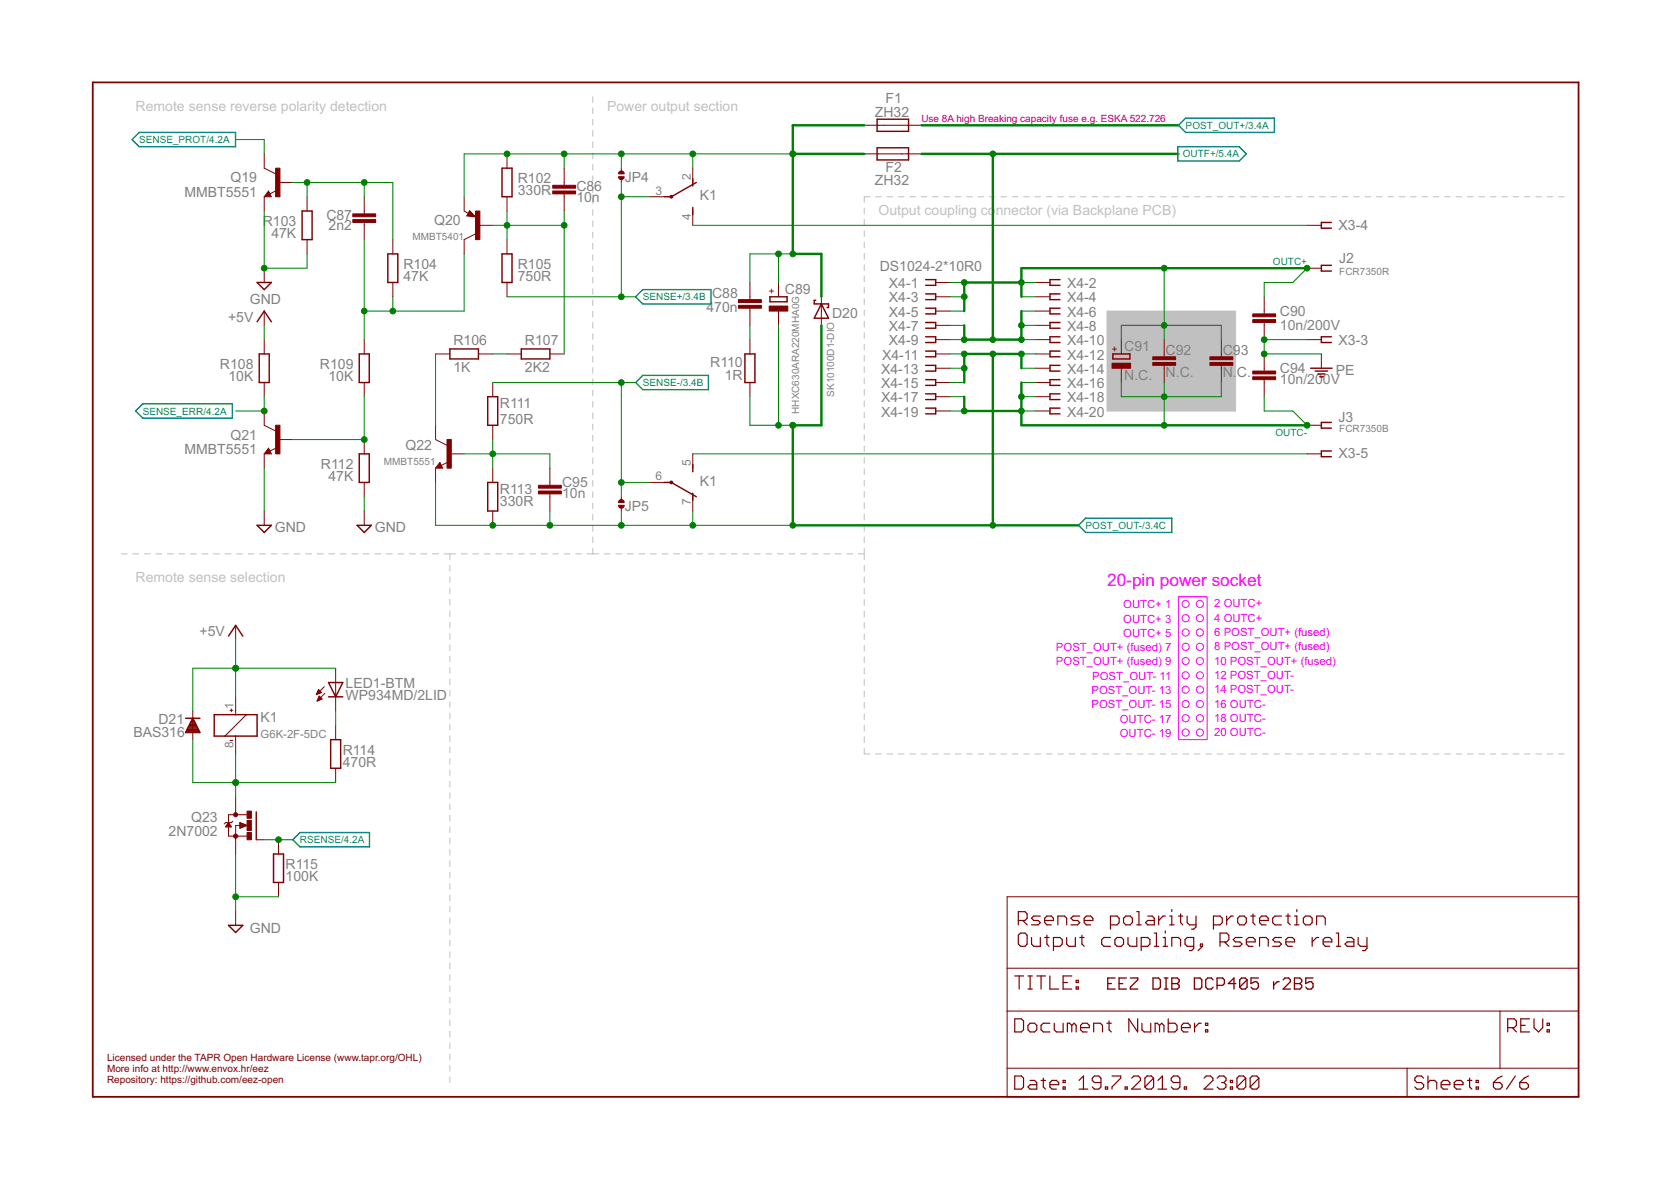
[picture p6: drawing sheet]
<svg xmlns="http://www.w3.org/2000/svg" width="297mm" height="210mm" viewBox="0 0 297 210" stroke-linecap="round" stroke-linejoin="round" font-family="sans-serif">
<g fill="none" stroke="#c0c0c0" stroke-width=".18">
<path d="M105.4 17.2v1M105.4 19.2v1M105.4 21.2v1M105.4 23.2v1M105.4 25.2v1M105.4 27.2v1M105.4 29.2v1M105.4 31.2v1M105.4 33.2v1M105.4 35.2v1.1M105.4 37.3v1M105.4 39.3v1"/>
<path d="M153.6 37v1M153.6 39v1M154.6 35h-1v1M155.6 35h1.1M157.7 35h1M159.7 35h1M161.7 35h1.1M163.7 35h1.1M165.8 35h1M167.8 35h1M169.8 35h1M171.8 35h1"/>
<path d="M173.9 35h1M175.9 35h1M177.9 35h1M179.9 35h1.1M181.9 35h1.1M184 35h1M186 35h1M188 35h1M190 35h1.1M192.1 35h1M194.1 35h1M196.1 35h1"/>
<path d="M198.1 35h1.1M200.2 35h1M202.2 35h1M204.2 35h1M206.2 35h1M208.3 35h1M210.3 35h1M212.3 35h1M214.3 35h1M216.3 35h1.1M218.4 35h1M220.4 35h1"/>
<path d="M222.4 35h1M224.4 35h1.1M226.5 35h1M228.5 35h1M230.5 35h1M232.5 35h1.1M234.5 35h1.1M236.6 35h1M238.6 35h1M240.6 35h1M242.7 35h1M244.7 35h1"/>
<path d="M246.7 35h1M248.7 35h1M250.7 35h1.1M252.8 35h1M254.8 35h1M256.8 35h1M258.8 35h1.1M260.9 35h1M262.9 35h1M264.9 35h1M266.9 35h1M268.9 35h1.1"/>
<path d="M271 35h1M273 35h1M275 35h1M277.1 35h1M105.4 41.3v1M105.4 43.3v1M105.4 45.3v1M105.4 47.3v1M105.4 49.3v1M105.4 51.3v1M105.4 53.3v1M105.4 55.3v1"/>
<path d="M105.4 57.3v1M105.4 59.3v1M153.6 41v1M153.6 43v1M153.6 45v1.1M153.6 47.1v1M153.6 49.1v1M153.6 51.1v1M153.6 53.1v1M153.6 55.1v1M153.6 57.1v1M153.6 59.1v1.1"/>
<path d="M105.4 61.3v1M105.4 63.3v1M105.4 65.3v1.1M105.4 67.4v.9M105.4 69.4v1M105.4 71.4v1M105.4 73.4v1M105.4 75.4v1M105.4 77.4v1M105.4 79.4v1M153.6 61.2v1M153.6 63.2v1"/>
<path d="M153.6 65.2v1M153.6 67.2v1M153.6 69.2v1M153.6 71.2v1.1M153.6 73.3v1M153.6 75.3v1M153.6 77.3v1M153.6 79.3v1M21.6 98.4h1M23.6 98.4h1.1M25.7 98.4h1M27.7 98.4h1.1"/>
<path d="M29.8 98.4h1M31.8 98.4h1.1M33.9 98.4h1M35.9 98.4h1.1M38 98.4h1M40 98.4h1.1M42.1 98.4h1M44.1 98.4h1M46.1 98.4h1.1M48.2 98.4h1.1M50.2 98.4h1.1M52.3 98.4h1"/>
<path d="M54.4 98.4h1M56.4 98.4h1M58.4 98.4h1.1M60.5 98.4h1M62.5 98.4h1.1M64.6 98.4h1M66.6 98.4h1.1M68.7 98.4h1M70.7 98.4h1.1M72.8 98.4h1M74.8 98.4h1.1M76.9 98.4h1"/>
<path d="M78.9 98.4h2.1M80 98.4v1.1M82 98.4h1M84 98.4h1.1M86.1 98.4h1M88.1 98.4h1M90.1 98.4h1.1M92.2 98.4h1M94.2 98.4h1M96.2 98.4h1.1M98.3 98.4h1M100.3 98.4h1"/>
<path d="M102.3 98.4h1M104.4 98.4h2M105.4 81.4v1M105.4 83.4v1M105.4 85.4v1M105.4 87.4v1M105.4 89.4v1M105.4 91.4v1M105.4 93.4v1M105.4 95.4v1M105.4 97.5v.9M107.4 98.4h1.1"/>
<path d="M109.5 98.4h1M111.5 98.4h1.1M113.6 98.4h1M115.6 98.4h1.1M117.7 98.4h1M119.7 98.4h1.1M121.8 98.4h1.1M123.8 98.4h1.1M125.9 98.4h1.1M128 98.4h1M130 98.4h1M132.1 98.4h1"/>
<path d="M134.1 98.4h1M136.2 98.4h1M138.2 98.4h1.1M140.3 98.4h1M142.3 98.4h1.1M144.4 98.4h1M146.4 98.4h1.1M148.5 98.4h1M150.5 98.4h1.1M152.6 98.4h1M153.6 81.3v1M153.6 83.3v1"/>
<path d="M153.6 85.3v1.1M153.6 87.4v1M153.6 89.4v1M153.6 91.4v1M153.6 93.4v1M153.6 95.4v1M153.6 97.4v2.1M80 100.5v1M80 102.5v1M80 104.5v1M80 106.5v1M80 108.5v1.1"/>
<path d="M80 110.6v1M80 112.6v1M80 114.6v1M80 116.6v1M80 118.7v1M153.6 100.5v1M153.6 102.5v1M153.6 104.5v1.1M153.6 106.6v1M153.6 108.6v1M153.6 110.6v1.1M153.6 112.7v1"/>
<path d="M153.6 114.7v1M153.6 116.7v1.1M153.6 118.7v1.1M80 120.7v1M80 122.7v1M80 124.7v1M80 126.7v1.1M80 128.8v1M80 130.8v1M80 132.8v1M80 134.8v1M80 136.8v1.1"/>
<path d="M80 138.9v1M153.6 120.8v1M153.6 122.8v1M153.6 124.8v1.1M153.6 126.9v1M153.6 128.9v1M153.6 130.9v1.1M153.6 133v1h1M155.6 134h1.1M157.7 134h1M159.7 134h1M161.7 134h1.1"/>
<path d="M163.7 134h1.1M165.8 134h1M167.8 134h1M169.8 134h1M171.8 134h1M173.9 134h1M175.9 134h1M177.9 134h1M179.9 134h1.1M181.9 134h1.1M184 134h1M186 134h1"/>
<path d="M188 134h1M190 134h1.1M192.1 134h1M194.1 134h1M196.1 134h1M198.1 134h1.1M200.2 134h1M202.2 134h1M204.2 134h1M206.2 134h1M208.3 134h1M210.3 134h1"/>
<path d="M212.3 134h1M214.3 134h1M216.3 134h1.1M218.4 134h1M220.4 134h1M222.4 134h1M224.4 134h1.1M226.5 134h1M228.5 134h1M230.5 134h1M232.5 134h1.1M234.5 134h1.1"/>
<path d="M236.6 134h1M238.6 134h1M240.6 134h1M242.7 134h1M244.7 134h1M246.7 134h1M248.7 134h1M250.7 134h1.1M252.8 134h1M254.8 134h1M256.8 134h1M258.8 134h1.1"/>
<path d="M260.9 134h1M262.9 134h1M264.9 134h1M266.9 134h1M268.9 134h1.1M271 134h1M273 134h1M275 134h1M277.1 134h1M80 140.9v1M80 142.9v1M80 144.9v1"/>
<path d="M80 146.9v1.1M80 148.9v1.1M80 151v1M80 153v1M80 155v1M80 157v1.1M80 159.1v1M80 161.1v1M80 163.1v1M80 165.1v1M80 167.1v1.1M80 169.2v1"/>
<path d="M80 171.2v1M80 173.2v1M80 175.2v1M80 177.2v1.1M80 179.3v1M80 181.3v1M80 183.3v1M80 185.3v1.1M80 187.3v1.1M80 189.4v1M80 191.4v1"/>
</g>
<path d="M196.8 55.3h22.8v17.8h-22.8z" fill="#c0c0c0" stroke="#c0c0c0" stroke-width=".18"/>
<g fill="none" stroke="#800000" stroke-width=".21">
<path d="M180.4 173.5h1.5M181 163.6h1.2l.4-.4v-.8l-.4-.4h-1.2v2.4M181 166.2l.4-.4h.8l.4 .4v1.6l-.4 .4h-.8l-.4-.4zM181.2 173.5v2.3M181.8 163.6l.8 .8M182.7 173.5h.8M182.7 175.8h.8M183.1 173.5v2.3M183.4 166.6v1.2l.3 .4h1.2v-1.6M184.3 173.5h1.5M184.9 162.8h-1.2l-.3 .4 .3 .4h.8l.4 .4-.4 .4h-1.1M185.1 173.5v2.3"/>
<path d="M185.7 163.6h1.6v-.4l-.4-.4h-.8l-.4 .4v.8l.4 .4h.8M185.7 166.6h.8M186.1 166.2v1.6l.4 .4M186.6 173.5v2.3h1.6M187.3 168.2h1.1l.4-.4v-.8l-.4-.4h-1.1v2.4M188 164.4v-1.6h1.2l.4 .4v1.2M189 174.6h.7M189.6 166.6v1.2l.4 .4h1.2v-1.6M190.5 173.5h-1.5v2.3h1.5M191.3 175.4h.4v.4h-.4zM191.3 174.2h.4v.4h-.4zM191.9 162.8h-1.1l-.4 .4 .4 .4h.8l.3 .4-.3 .4h-1.2"/>
<path d="M191.9 166.6h.8M192.3 166.2v1.6l.4 .4M192.7 163.6h1.6v-.4l-.4-.4h-.8l-.4 .4v.8l.4 .4h.8M197.4 164.4h1.2l.3-.4v-.8l-.3-.4h-1.2v2.3M197.4 166.6h-1.2l-.4 .4v.8l.4 .4h1.2M198.6 166.6h.7l.4 .4v.8l-.4 .4h-.7l-.4-.4v-.8zM199.7 163.2l.4-.4h.8l.4 .4v.8l-.4 .4h-.8l-.4-.4zM200.5 166.6v1.2l.4 .4h1.2v-1.6M202.1 162h.4v2.4M202.1 164.4h.8M202.9 168.2h1.1l.4-.4v-.8l-.4-.4h-1.1v2.4M204 162.8h.8l.4 .4v1.2h-1.2l-.4-.4 .4-.4h1.2"/>
<path d="M205.2 165.8h.4v2.4M205.2 168.2h.8M206 162.8v1.6M206.8 168.2h.7M206.8 166.6h.3v1.6M207.1 162.8h-.3l-.8 .8M207.1 165.5v.3M207.9 164.4h.8M207.9 162.8h.4v1.6M208.3 161.6v.4M208.3 168.2v-1.6h1.2l.4 .4v1.2M209.5 162.8h.7"/>
<path d="M209.9 162.4v1.6l.3 .4M211 162.8v1.2l.4 .4h1.2M212.2 168.2h-1.2l-.3-.4v-.8l.3-.4h1.2v2l-.4 .4h-.4M212.6 162.8v2l-.4 .3h-.4M213.4 167.8h.4v.4h-.4zM213.8 168.2l-.8 .8M215.7 164.4h1.2l.4-.4v-.8l-.4-.4h-1.2v2.3M216.9 167.4h1.2l.3-.4v-.8l-.3-.4h-1.2v2.4M217.7 167.4l.7 .8M218.1 162.8v1.6M219.2 162.8h-.4l-.7 .8M220.4 162.8h.8l.4 .4v.8l-.4 .4h-.8l-.4-.4v-.8z"/>
<path d="M220.8 166.6h-1.2l-.4 .4 .4 .4h.8l.4 .4-.4 .4h-1.2M221.6 167.4h1.5v-.4l-.4-.4h-.7l-.4 .4v.8l.4 .4h.7M222.3 162.8h.8M222.7 162.4v1.6l.4 .4M223.9 163.6h1.5v-.4l-.3-.4h-.8l-.4 .4v.8l.4 .4h.8M223.9 168.2v-1.6h1.2l.3 .4v1.2M227.8 162.8h-1.2l-.4 .4v.8l.4 .4h1.2M227.8 166.6h-1.2l-.4 .4 .4 .4h.8l.4 .4-.4 .4h-1.2M228.6 162.8h.8M228.6 167.4h1.5v-.4l-.4-.4h-.7l-.4 .4v.8l.4 .4h.7M229 162.4v1.6l.4 .4M230.1 164.4h.8"/>
<path d="M230.1 162.8h.4v1.6M230.5 161.6v.4M231.7 163.2l.4-.4h.8l.4 .4v.8l-.4 .4h-.8l-.4-.4zM233.3 166.6v1.6M234 164.4v-1.6h1.2l.4 .4v1.2M234.4 166.6h-.4l-.7 .8M235.2 167.4h1.5v-.4l-.3-.4h-.8l-.4 .4v.8l.4 .4h.8M237.5 165.8h.4v2.4M237.5 168.2h.8M239.5 166.6h.8l.4 .4v1.2h-1.2l-.4-.4 .4-.4h1.2M241.4 166.6v1.2l.4 .4h1.2M243 166.6v2l-.4 .4h-.4"/>
<path d="M180.4 181.1h1.2l.3 .4v1.5l-.3 .4h-1.2zM180.4 191.2h1.2l.3 .4v1.6l-.3 .4h-1.2zM182.7 182.2l.4-.3h.8l.4 .3v.8l-.4 .4h-.8l-.4-.4zM183.1 192h.8l.4 .4v1.2h-1.2l-.4-.4 .4-.4h1.2M185.1 192h.7M185.5 191.6v1.6l.3 .4M186.6 192.8h1.6v-.4l-.4-.4h-.8l-.4 .4v.8l.4 .4h.8M186.6 181.9h-1.1l-.4 .3v.8l.4 .4h1.1M187.4 181.9v1.1l.4 .4h1.2v-1.5M189 193.2h.4v.4h-.4zM189 192h.4v.4h-.4zM190.5 182.2l-.4-.3h-.4v1.5"/>
<path d="M190.5 182.2l.4-.3 .4 .3v1.2M190.5 182.2v1.2M191.8 193.6h1.6M191.8 192l.8-.8v2.4M192.1 182.6h1.5v-.4l-.3-.3h-.8l-.4 .3v.8l.4 .4h.8M194.4 183.4v-1.5h1.2l.4 .3v1.2M195.7 192.4h-1.2l-.3-.4v-.4l.3-.4h.8l.4 .4v1.6l-.4 .4h-.8l-.3-.4M196.5 193.2h.4v.4h-.4zM196.8 181.9h.7M197.1 181.5v1.5l.4 .4M197.7 191.2h1.5v.4l-1.5 1.6v.4M200 193.2h.4v.4h-.4z"/>
<path d="M201.2 191.6l.4-.4h.7l.4 .4v.4l-1.5 1.6h1.5M202.2 181.1v2.3l-1.5-2.3v2.3M203 181.9v1.1l.4 .4h1.2v-1.5M205.1 191.6v1.6l-.4 .4h-.8l-.4-.4M205.1 191.6l-.4-.4h-.8l-.4 .4v1.6M205.1 191.6l-1.6 1.6M205.8 193.6h1.6M205.8 192l.8-.8v2.4M206.1 182.2l-.4-.3h-.4v1.5M206.1 182.2v1.2M206.1 182.2l.4-.3 .4 .3v1.2M207.7 181.1v2.3h1.2l.3-.4v-.8l-.3-.3h-1.2"/>
<path d="M209.7 192.4h-1.1l-.4-.4v-.4l.4-.4h.8l.3 .4v1.6l-.3 .4h-.8l-.4-.4M210 182.6h1.6v-.4l-.4-.3h-.8l-.4 .3v.8l.4 .4h.8M210.5 193.2h.4v.4h-.4zM212.3 181.9v1.5M213.5 181.9h-.4l-.8 .7M214 191.6l.4-.4h.8l.4 .4v.4l-1.6 1.6h1.6M214.3 183h.4v.4h-.4zM214.3 181.9h.4v.3h-.4zM216.4 191.6l.4-.4h.8l.3 .4v.4l-.3 .4M217.1 192.4h.5M217.6 192.4l.3 .4v.4l-.3 .4h-.8l-.4-.4M218.7 193.2h.4v.4h-.4z"/>
<path d="M218.7 192h.4v.4h-.4zM221.4 191.6v1.6l-.4 .4h-.7l-.4-.4M221.4 191.6l-.4-.4h-.7l-.4 .4v1.6M221.4 191.6l-1.5 1.6M223.8 191.6v1.6l-.4 .4h-.8l-.4-.4M223.8 191.6l-.4-.4h-.8l-.4 .4v1.6M223.8 191.6l-1.6 1.6M253.1 191.6l-.4-.4h-.8l-.4 .4v.4l.4 .4h.8l.4 .4v.4l-.4 .4h-.8l-.4-.4M253.8 192.4l.4-.4h.8l.4 .4v1.2M253.8 191.2v2.4M256.2 192.8h1.5v-.4l-.4-.4h-.7l-.4 .4v.8l.4 .4h.7M258.5 192.8h1.6v-.4l-.4-.4h-.8l-.4 .4v.8l.4 .4h.8"/>
<path d="M260.9 192h.7M261.2 191.6v1.6l.4 .4M262.4 193.2h.4v.4h-.4zM262.4 192h.4v.4h-.4zM265.5 192.4h1.1l.4 .4v.4l-.4 .4h-.7l-.4-.4zM267 191.2l-.7 .4-.8 .8M268 182.6h1.2l.4-.4v-.7l-.4-.4h-1.2v2.3M268.8 182.6l.8 .8M269.4 191.2l-1.6 2.4M270.2 192.4h1.1l.4 .4v.4l-.4 .4h-.8l-.3-.4zM270.3 182.2h.8M271.7 191.2l-.8 .4-.7 .8"/>
<path d="M271.9 181.1h-1.6v2.3h1.6M272.7 181.1v1.5l.8 .8 .7-.8v-1.5M275 183h.4v.4h-.4zM275 181.9h.4v.3h-.4z"/>
</g>
<path d="M16.5 14.6h264.1v180.3h-264.1z" fill="none" stroke="#800000" stroke-width=".32"/>
<g fill="none" stroke="#800000" stroke-width=".18">
<path d="M47 27.3v2.6l2 1M47 35v2.5M47.7 34l.5 1h-1.2zM49.2 33.8l-1.2 .7M49.5 32.4h2.5M54.6 35v2.5M64.7 35v3M64.7 39.5v3.1M82.5 35v2.5l.7 .4M83.5 37.4l1 1.2-1.5-.2zM90.1 27.3v2.6M90.1 35v2.5"/>
<path d="M100.3 29.9v3M100.3 34.5v3M110.4 29.9v.7M110.4 31.7v.7M115.5 35h2.6M123.1 29.9v2.5M123.1 37.5v2.5M153.6 22.3h10.2M153.6 27.3h10.2M47 47.7v2.5M47 55.3v2.5M54.6 42.6v2.5"/>
<path d="M69.8 42.6v2.5M69.8 50.2v2.5M84.5 41.6l-2 1v2.5M85 40h2.6M90.1 42.6v2.5M90.1 50.2v2.5M133.3 50.2v3.1M133.3 54.8v3M138.4 50.2v2.5M138.4 55.3v2.5M146 52.7v5.1M166.3 50.2h2.6"/>
<path d="M166.3 52.7h2.6M166.3 55.3h2.6M166.3 57.8h2.6M184.1 50.2h2.5M184.1 52.7h2.5M184.1 55.3h2.5M184.1 57.8h2.5M224.7 52.7v3.1M224.7 57.3v3.1M232.3 40h2.6M232.3 47.7h2.6M47 60.4v2.5"/>
<path d="M47 68v2.5M47 73v2.6l2 1M47.7 79.7l.5 1h-1.2zM49.2 79.6l-1.2 .6M49.5 78.1h2.5M64.7 60.4v2.5M64.7 68v2.5M64.7 78.1v2.6M77.4 75.6v2.5l2.1 1M77.4 62.9h2.6M85 62.9h2.6M87.6 68v2.5"/>
<path d="M87.6 75.6v2.5M90.1 62.9h2.6M97.7 62.9h2.6M133.3 60.4v2.5M133.3 68v2.5M166.3 62.9h2.6M166.3 60.4h2.6M166.3 65.4h2.6M166.3 68h2.6M166.3 70.5h2.6M166.3 73h2.6M184.1 62.9h2.5"/>
<path d="M184.1 60.4h2.5M184.1 65.4h2.5M184.1 68h2.5M184.1 70.5h2.5M184.1 73h2.5M199.3 60.4v2.5M199.3 65.4v2.6M206.9 60.4v3M206.9 64.9v3.1M217.1 60.4v3M217.1 64.9v3.1M224.7 62.9v3.1"/>
<path d="M224.7 67.5v3M232.3 75.6h2.6M232.3 60.4h2.6M234.9 62.9v2.5M47 80.7v2.5M47 90.8v2.6M64.7 85.7v2.6M64.7 90.8v2.6M77.4 83.2v2.5M78.2 82.2l.5 1h-1.3zM79.7 82.1l-1.3 .6M80 80.7h2.5"/>
<path d="M87.6 83.2v2.5M87.6 90.8v2.6M97.7 83.2v3.1M97.7 87.8v3M110.4 88.3v.7M110.4 90.1v.7M115.5 85.7h2.6M123.1 80.7v2.5M123.1 88.3v2.5M232.3 80.7h2.6M41.9 111.1v2.6M59.7 118.8v7.6"/>
<path d="M34.3 126.4v5.1M40.9 126.3h.5M40.9 131.6h.5M41.1 126v.5M41.9 123.8v3.2M41.9 130.8v3.2M43.8 127l-3.8 3.8M56.2 123.4h.1M56.3 123.3h.3M56.3 123.2h.6M56.4 123.1h.7M56.4 124.5h.2"/>
<path d="M56.5 122.9h.5M56.5 124.4h.4M56.5 122.8h.4M56.5 124.3h.6M56.6 122.7h.1M56.6 124.1h.6M56.6 124h.4M56.6 122.6l-.4 .9M56.6 122.6l.5 .5-.9 .4M56.6 122.6h.1M56.7 123.9h.2M56.7 123.8h.1"/>
<path d="M56.7 123.7l.6 .5-.9 .4zM57.6 122.1l-1.4 1.4M57.8 123.2l-1.4 1.4M59.7 128.9v2.6M59.7 136.5v2.6M40.1 146.9h1M40.2 146.8h.8M40.3 146.7h.7M40.4 146.6h.5M40.4 146.5h.4M40.5 146.3h.2M40.6 146.2l.5 .8h-1z"/>
<path d="M41.4 145.9l-.3 .3h-1l-.2 .3M41.9 141.6v3.2M42.7 146.2v1l1.2-.5M42.7 146.2l1.2 .5M42.7 147.2h.1M42.7 147.1h.3M42.7 146.9h.6M42.7 146.8h.9M42.7 146.6h.9M42.7 146.5h.6M42.7 146.3h.3M42.7 146.2h.1"/>
<path d="M43.9 146.7h-2v5.1M43.9 144.8h-3.3v3.8h3.3M45.6 149.2h1.4M49.5 149.2v2.6M49.5 156.8v2.6M179 159.4h101.6v35.5h-101.6zM41.9 161.9v2.6M179 179.7h101.6M179 172.1h101.6M266.6 179.7v10.2M179 189.9h101.6M250.1 189.9v5"/>
</g>
<g fill="none" stroke="#800000" stroke-width=".23">
<path d="M196.9 174.8h.7M198.2 173.8h-1.3v2h1.3M198.9 174.8h.7M200.2 173.8h-1.3v2h1.3M200.9 173.8h1.3v.4l-1.3 1.3v.3h1.3M205 173.8h.9l.4 .4v1.3l-.4 .3h-.9zM207 173.8h.6M207 175.8h.6M207.3 173.8v2M208.3 173.8h1l.3 .4v.3l-.3 .3 .3 .3v.4l-.3 .3h-1zM208.3 174.8h1M212.3 173.8h1l.3 .4v1.3l-.3 .3h-1z"/>
<path d="M215.6 174.2l-.3-.4h-.6l-.4 .4v1.3l.4 .3h.6l.3-.3M216.3 175.1h1l.4-.3v-.6l-.4-.4h-1v2M219.7 174.8h-1.3l1-1v2M221.7 174.2l-.3-.4h-.7l-.3 .4v1.3M221.7 174.2v1.3l-.3 .3h-.7l-.3-.3M221.7 174.2l-1.3 1.3M223.7 173.8h-1.3v1l.6-.3h.4l.3 .3v.7l-.3 .3h-.7l-.3-.3M226.4 174.5v1.3M227.4 174.5h-.3l-.7 .6M228.1 174.2l.3-.4h.7l.3 .4v.3l-1.3 1.3h1.3M230.1 173.8h1l.3 .4v.3l-.3 .3 .3 .3v.4l-.3 .3h-1zM230.1 174.8h1"/>
<path d="M233.4 173.8h-1.3v1l.6-.3h.4l.3 .3v.7l-.3 .3h-.7l-.3-.3"/>
</g>
<g fill="none" stroke="#800000" stroke-width=".25">
<path d="M47.7 34.5l-.1 .2h.4l-.3-.5-.5 .6h.8M53.7 37.5h1.8v5.1h-1.8zM83.5 38.1h.4l-.4-.2-.2 .4 1 .1-.8-.8-.4 .7M89.2 29.9h1.8v5.1h-1.8zM123.1 31.8v1.3M123.1 36.9v1.2M123.8 32.4l-4.5 2.6h-1.2M155.9 21.2h5.6v2.1h-5.6zM155.9 26.3h5.6v2.1h-5.6zM236.7 39.5h-1.8v1.1h1.8M45.7 50.2h2.5l-1.2 1.3zM45.7 57.2l1.3-1.9 1.2 1.9"/>
<path d="M68.9 45.1h1.8v5.1h-1.8zM89.2 45.1h1.8v5.1h-1.8zM136.9 52.7h3v.9h-3zM145 53.4h-.3v.6h2.6v.7h-.3M146 54l1.3 2.6h-2.6zM164.5 59.9h1.8v1h-1.8M164.5 49.7h1.8v1h-1.8M164.5 52.2h1.8v1.1h-1.8M164.5 54.8h1.8v1h-1.8M164.5 57.3h1.8v1h-1.8M188.4 59.9h-1.8v1h1.8M188.4 49.7h-1.8v1h1.8"/>
<path d="M188.4 52.2h-1.8v1.1h1.8M188.4 54.8h-1.8v1h1.8M188.4 57.3h-1.8v1h1.8M236.7 47.2h-1.8v1h1.8M236.7 59.9h-1.8v1h1.8M46.1 62.9h1.8v5.1h-1.8zM63.9 62.9h1.7v5.1h-1.7zM80 62h5v1.8h-5zM86.7 70.5h1.8v5.1h-1.8zM92.7 62h5v1.8h-5zM132.4 62.9h1.8v5.1h-1.8zM164.5 64.9h1.8v1.1h-1.8"/>
<path d="M164.5 62.4h1.8v1h-1.8M164.5 67.5h1.8v1h-1.8M164.5 70h1.8v1h-1.8M164.5 72.5h1.8v1.1h-1.8M188.4 64.9h-1.8v1.1h1.8M188.4 62.4h-1.8v1h1.8M188.4 67.5h-1.8v1h1.8M188.4 70h-1.8v1h1.8M188.4 72.5h-1.8v1.1h1.8M197.8 62.9h3.1v.9h-3.1zM233 65.4h3.8M233.8 66h2.2"/>
<path d="M234.3 66.5h1.2M234.6 67h.6M236.7 75.1h-1.8v1h1.8M45.7 93.4h2.5l-1.2 1.2zM47.7 80.2l-.1 .2h.4l-.3-.5-.5 .6h.8M63.5 93.4h2.5l-1.3 1.2zM63.9 80.7h1.7v5h-1.7zM78.2 82.7l-.1 .3h.3l-.2-.6-.5 .7h.7M86.7 85.7h1.8v5.1h-1.8zM118.1 85.7h1.2l4.5 2.6M123.1 82.6v1.2M123.1 87.7v1.2"/>
<path d="M236.7 80.2h-1.8v1h1.8M40.6 113.1l1.3-2 1.3 2M33 127.7h2.5M33.1 130.1h2.4M33.2 129.8h2.2M33.3 129.6h1.9M33.4 129.4h1.7M33.5 129.2h1.5M33.6 128.9h1.3M33.7 128.7h1.1M33.8 128.5h.9M34 128.3h.6"/>
<path d="M34.1 128.1h.4M34.2 127.8h.2M34.3 127.7l1.2 2.5h-2.5zM38.1 127h7.6v3.8h-7.6zM58.4 121.3h2.5l-1.2 2.5zM58.4 123.8h2.5M58.8 131.5h1.8v5h-1.8zM45.6 144.3v4.9M48.6 151.8h1.8v5h-1.8zM40.6 164.5h2.6l-1.3 1.2z"/>
</g>
<g fill="#800000" stroke="#800000" stroke-width=".18">
<path d="M79.5 78.1h.7v5.1h-.7z"/>
<path d="M84.5 37.5h.8v5.1h-.8z"/>
<path d="M98.3 34h4v.5h-4z"/>
<path d="M98.3 32.9h4v.5h-4z"/>
<path d="M95.7 87.3h4.1v.5h-4.1z"/>
<path d="M95.7 86.3h4.1v.5h-4.1z"/>
<path d="M49 29.9h.8v5.1h-.8z"/>
<path d="M62.7 39h4.1v.5h-4.1z"/>
<path d="M62.7 38h4.1v.5h-4.1z"/>
<path d="M49 75.6h.8v5.1h-.8z"/>
<path d="M131.3 54.3h4v.5h-4z"/>
<path d="M131.3 53.3h4v.5h-4z"/>
<path d="M222.7 56.8h4.1v.5h-4.1z"/>
<path d="M222.7 55.8h4.1v.5h-4.1z"/>
<path d="M222.7 67h4.1v.5h-4.1z"/>
<path d="M222.7 66h4.1v.5h-4.1z"/>
<path d="M43.9 148h.8v1.2h-.8z"/>
<path d="M43.9 144.2h.8v1.2h-.8z"/>
<path d="M43.9 145.8h.8v1.8h-.8z"/>
<path d="M136.7 54.4h3.3v.9h-3.3z"/>
<path d="M197.7 64.6h3.3v.8h-3.3z"/>
<path d="M204.9 64.4h4.1v.5h-4.1z"/>
<path d="M204.9 63.4h4.1v.5h-4.1z"/>
<path d="M215.1 64.4h4v.5h-4z"/>
<path d="M215.1 63.4h4v.5h-4z"/>
</g>
<g fill="none" stroke="#800000" stroke-width=".42">
<circle cx="119.3" cy="35" r=".13"/>
<circle cx="119.3" cy="85.7" r=".13"/>
</g>
<g fill="#800000" stroke="#800000" stroke-width=".18">
<path d="M110.1 30.5l.3-.1v.5h-.5z" fill-rule="evenodd"/>
<path d="M110.4 30.4l.4 .1 .2 .4h-.6z" fill-rule="evenodd"/>
<path d="M110.4 31.4h.6l-.1 .2-.5 .3z" fill-rule="evenodd"/>
<path d="M109.9 31.4h.5v.5l-.3-.1z" fill-rule="evenodd"/>
<path d="M110.1 88.9l.3-.1v.5h-.5z" fill-rule="evenodd"/>
<path d="M110.4 88.8l.4 .1 .2 .4h-.6z" fill-rule="evenodd"/>
<path d="M110.4 89.8h.6l-.1 .2-.5 .3z" fill-rule="evenodd"/>
<path d="M109.9 89.8h.5v.5l-.3-.1z" fill-rule="evenodd"/>
<circle cx="41.9" cy="144.8" r=".36"/>
<circle cx="41.9" cy="148.6" r=".36"/>
</g>
<g fill="none" stroke="#008000" stroke-width=".18">
<path d="M41.9 24.8h5.1v2.5M47 37.5v10.2h7.6v-2.6M52 32.4h17.8v10.2M54.6 32.4v2.6M64.7 32.4v2.6M90.1 37.5v5.1M100.3 27.3v2.6M100.3 37.5v25.4M110.4 35h5.1M110.4 27.3v2.6M110.4 32.4v20.3M123.1 27.3v2.6"/>
<path d="M140.9 27.3h-58.4v7.7M47 57.8v2.6M64.7 42.6v17.8M69.8 52.7v2.6M82.5 45.1v10.2h-17.8M87.6 40h12.7M90.1 52.7h22.9M123.1 40h109.2M133.3 57.8v2.6M138.4 45.1v5.1M138.4 57.8v17.8M140.9 45.1h-7.6v5.1"/>
<path d="M168.9 52.7h2.5M168.9 55.3h2.5M168.9 57.8h2.5M168.9 50.2h2.5M181.6 52.7h2.5M181.6 55.3h2.5M181.6 57.8h2.5M181.6 50.2h2.5M206.9 47.7v12.7M232.3 47.7l-2.5 2.5h-5.1v2.5M47 70.5v2.5h-5.1M64.7 70.5v7.6h-12.7"/>
<path d="M77.4 62.9v12.7M87.6 78.1v5.1M87.6 68h25.4M87.6 62.9h2.5M110.4 68v20.3M133.3 70.5v5.1h7.6M168.9 68h2.5M168.9 62.9h2.5M168.9 65.4h2.5M168.9 73h2.5M168.9 60.4h2.5M168.9 70.5h2.5"/>
<path d="M181.6 68h2.5M181.6 62.9h2.5M181.6 65.4h2.5M181.6 73h2.5M181.6 60.4h2.5M181.6 70.5h2.5M199.3 60.4v-2.6h17.8v2.6M199.3 68v2.5h17.8v-2.5M206.9 68v7.6M224.7 70.5v2.5h5.1l2.5 2.6M232.3 60.4h-7.6v2.5h10.2M47 83.2v7.6"/>
<path d="M64.7 88.3v2.5M77.4 85.7v7.7h63.5M82.5 80.7h15.2v2.5M97.7 90.8v2.6M110.4 90.8v2.6M110.4 85.7h5.1M123.1 80.7h109.2M123.1 90.8v2.6M41.9 113.7v10.1M59.7 118.8h-25.4v7.6M34.3 131.5v7.6h25.4M41.9 134v7.6"/>
<path d="M59.7 126.4v2.5M41.9 151.8v10.1M41.9 159.4h7.6M47 149.2h5"/>
</g>
<g fill="#008000" stroke="#008000" stroke-width=".18">
<circle cx="41.9" cy="118.8" r=".51"/>
<circle cx="90.1" cy="40" r=".51"/>
<circle cx="100.3" cy="40" r=".51"/>
<circle cx="110.4" cy="52.7" r=".51"/>
<circle cx="110.4" cy="35" r=".51"/>
<circle cx="69.8" cy="55.3" r=".51"/>
<circle cx="64.7" cy="55.3" r=".51"/>
<circle cx="87.6" cy="80.7" r=".51"/>
<circle cx="110.4" cy="68" r=".51"/>
<circle cx="110.4" cy="85.7" r=".51"/>
<circle cx="181.6" cy="62.9" r=".51"/>
<circle cx="171.4" cy="62.9" r=".51"/>
<circle cx="171.4" cy="65.4" r=".51"/>
<circle cx="176.5" cy="62.9" r=".51"/>
<circle cx="140.9" cy="75.6" r=".51"/>
<circle cx="87.6" cy="93.4" r=".51"/>
<circle cx="97.7" cy="93.4" r=".51"/>
<circle cx="123.1" cy="93.4" r=".51"/>
<circle cx="140.9" cy="93.4" r=".51"/>
<circle cx="176.5" cy="93.4" r=".51"/>
<circle cx="138.4" cy="75.6" r=".51"/>
<circle cx="110.4" cy="93.4" r=".51"/>
<circle cx="64.7" cy="32.4" r=".51"/>
<circle cx="54.6" cy="32.4" r=".51"/>
<circle cx="47" cy="73" r=".51"/>
<circle cx="64.7" cy="78.1" r=".51"/>
<circle cx="224.7" cy="62.9" r=".51"/>
<circle cx="224.7" cy="60.4" r=".51"/>
<circle cx="49.5" cy="149.2" r=".51"/>
<circle cx="41.9" cy="139.1" r=".51"/>
<circle cx="47" cy="47.7" r=".51"/>
<circle cx="41.9" cy="159.4" r=".51"/>
<circle cx="181.6" cy="57.8" r=".51"/>
<circle cx="171.4" cy="60.4" r=".51"/>
<circle cx="181.6" cy="60.4" r=".51"/>
<circle cx="176.5" cy="60.4" r=".51"/>
<circle cx="176.5" cy="27.3" r=".51"/>
<circle cx="171.4" cy="52.7" r=".51"/>
<circle cx="181.6" cy="50.2" r=".51"/>
<circle cx="171.4" cy="50.2" r=".51"/>
<circle cx="206.9" cy="57.8" r=".51"/>
<circle cx="206.9" cy="47.7" r=".51"/>
<circle cx="232.3" cy="47.7" r=".51"/>
<circle cx="181.6" cy="70.5" r=".51"/>
<circle cx="171.4" cy="73" r=".51"/>
<circle cx="181.6" cy="73" r=".51"/>
<circle cx="206.9" cy="70.5" r=".51"/>
<circle cx="206.9" cy="75.6" r=".51"/>
<circle cx="232.3" cy="75.6" r=".51"/>
<circle cx="90.1" cy="27.3" r=".51"/>
<circle cx="100.3" cy="27.3" r=".51"/>
<circle cx="140.9" cy="45.1" r=".51"/>
<circle cx="140.9" cy="27.3" r=".51"/>
<circle cx="123.1" cy="27.3" r=".51"/>
<circle cx="138.4" cy="45.1" r=".51"/>
<circle cx="110.4" cy="27.3" r=".51"/>
</g>
<g fill="none" stroke="#008000" stroke-width=".42">
<path d="M140.9 27.3h12.7M153.6 22.3h-12.7v22.8h5.1v7.6M163.8 22.3h45.7M163.8 27.3h45.7M176.5 27.3v33.1M146 57.8v17.8h-5.1v17.8h50.8M181.6 55.3v5.1h-10.2v-2.6M181.6 50.2h-10.2v5.1M232.3 47.7h-50.7v5M171.4 70.5v2.5h10.2M176.5 62.9v30.5M181.6 65.4v-2.5h-10.2v5.1"/>
<path d="M181.6 68v7.6h50.7"/>
</g>
<g fill="none" stroke="#f0f" stroke-width=".18">
<path d="M209.5 106.1h5.1v25.4h-5.1z"/>
<circle cx="210.8" cy="117.5" r=".64"/>
<circle cx="210.8" cy="107.3" r=".64"/>
<circle cx="210.8" cy="109.9" r=".64"/>
<circle cx="210.8" cy="112.4" r=".64"/>
<circle cx="210.8" cy="115" r=".64"/>
<circle cx="213.3" cy="117.5" r=".64"/>
<circle cx="213.3" cy="107.3" r=".64"/>
<circle cx="213.3" cy="112.4" r=".64"/>
<circle cx="213.3" cy="115" r=".64"/>
<circle cx="213.3" cy="109.9" r=".64"/>
<circle cx="210.8" cy="125.1" r=".64"/>
<circle cx="210.8" cy="130.2" r=".64"/>
<circle cx="210.8" cy="122.6" r=".64"/>
<circle cx="210.8" cy="120" r=".64"/>
<circle cx="210.8" cy="127.7" r=".64"/>
<circle cx="213.3" cy="130.2" r=".64"/>
<circle cx="213.3" cy="127.7" r=".64"/>
<circle cx="213.3" cy="122.6" r=".64"/>
<circle cx="213.3" cy="120" r=".64"/>
<circle cx="213.3" cy="125.1" r=".64"/>
</g>
<path d="M24.7 23.5h17.2v2.6h-17.2l-1.2-1.3zM209.4 26.1h10.9l1.3 1.2-1.3 1.3h-10.9zM210.8 21h15.7v2.5h-15.7l-1.3-1.2zM113 52.7l1.3-1.2h12.1v2.5h-12.1zM24.1 73l1.3-1.2h15.9v2.5h-15.9zM113 68l1.3-1.3h11.6v2.6h-11.6zM191.7 93.4l1.3-1.3h15.3v2.5h-15.3zM53.3 148h12.4v2.5h-12.4l-1.3-1.3z" fill="none" stroke="#008080" stroke-width=".25"/>
<text font-size="3.1" fill="#f0f" x="196.8" y="104.2">20-pin power socket</text>
<g font-size="2.5" fill="#c0c0c0">
<text x="24.1" y="19.7">Remote sense reverse polarity detection</text>
<text x="107.9" y="19.7">Power output section</text>
<text x="156.2" y="38.1">Output coupling co</text>
<text x="177" y="38.1">nnector (via Backplane PCB)</text>
<text x="24.1" y="103.5">Remote sense selection</text>
</g>
<g font-size="2.5" fill="#808080">
<text x="155.5" y="20.7">ZH32</text>
<text x="157.4" y="18.3">F1</text>
<text x="32.8" y="35">MMBT5551</text>
<text x="41" y="32.4">Q19</text>
<text x="92" y="34.7">330R</text>
<text x="92" y="32.5">R102</text>
<text x="102.5" y="35.9">10n</text>
<text x="102.5" y="33.9">C86</text>
<text x="111.1" y="32.4">JP4</text>
<text x="124.4" y="35.5">K1</text>
<text x="155.5" y="32.8">ZH32</text>
<text x="157.4" y="30.5">F2</text>
<text x="46.7" y="40.1">R103</text>
<text x="58" y="39">C87</text>
<text x="58.4" y="40.9">2n2</text>
<text x="77.2" y="40">Q20</text>
<text x="237.9" y="40.8">X3-4</text>
<text x="48.2" y="42.3">47K</text>
<text x="71.7" y="47.8">R104</text>
<text x="92" y="47.8">R105</text>
<text x="238.1" y="46.8">J2</text>
<text x="71.7" y="49.9">47K</text>
<text x="92" y="49.9">750R</text>
<text x="126.6" y="53">C88</text>
<text x="139.5" y="52.3">C89</text>
<text x="156.4" y="48.2">DS1024-2*10R0</text>
<text x="158" y="51.2">X4-1</text>
<text x="158" y="53.8">X4-3</text>
<text x="189.7" y="51.2">X4-2</text>
<text x="189.7" y="53.8">X4-4</text>
<text x="40.6" y="57.2">+5V</text>
<text x="44.4" y="54">GND</text>
<text x="125.6" y="55.5">470n</text>
<text x="147.9" y="56.6">D20</text>
<text x="158" y="56.3">X4-5</text>
<text x="158" y="58.8">X4-7</text>
<text x="189.7" y="56.3">X4-6</text>
<text x="189.7" y="58.8">X4-8</text>
<text x="227.5" y="58.7">10n/200V</text>
<text x="227.5" y="56.2">C90</text>
<text x="39.1" y="65.5">R108</text>
<text x="56.9" y="65.5">R109</text>
<text x="80.6" y="61.4">R106</text>
<text x="93.3" y="61.4">R107</text>
<text x="126.3" y="65.2">R110</text>
<text x="156.8" y="63.9">X4-11</text>
<text x="158" y="61.4">X4-9</text>
<text x="189.7" y="61.4">X4-10</text>
<text x="189.7" y="63.9">X4-12</text>
<text x="199.8" y="62.4">C91</text>
<text x="207.2" y="63.2">C92</text>
<text x="217.4" y="63.2">C93</text>
<text x="237.9" y="61.4">X3-3</text>
<text x="40.6" y="67.7">10K</text>
<text x="58.4" y="67.7">10K</text>
<text x="80.6" y="66.2">1K</text>
<text x="93.3" y="66.2">2K2</text>
<text x="128.8" y="67.5">1R</text>
<text x="156.6" y="66.5">X4-13</text>
<text x="156.6" y="69">X4-15</text>
<text x="156.6" y="71.5">X4-17</text>
<text x="189.7" y="66.5">X4-14</text>
<text x="189.7" y="69">X4-16</text>
<text x="189.7" y="71.5">X4-18</text>
<text x="199.8" y="67.5">N.C.</text>
<text x="207.2" y="67">N.C.</text>
<text x="217.4" y="67">N.</text>
<text x="219.9" y="67">C.</text>
<text x="227.5" y="68.2">10n/200V</text>
<text x="227.5" y="66.3">C94</text>
<text x="237.4" y="66.7">PE</text>
<text x="88.9" y="75.3">750R</text>
<text x="88.9" y="72.5">R111</text>
<text x="156.6" y="74.1">X4-19</text>
<text x="189.7" y="74.1">X4-20</text>
<text x="237.9" y="75.1">J3</text>
<text x="32.8" y="80.7">MMBT5551</text>
<text x="41" y="78.1">Q21</text>
<text x="57.1" y="83.3">R112</text>
<text x="72.1" y="80">Q22</text>
<text x="237.9" y="81.4">X3-5</text>
<text x="58.4" y="85.5">47K</text>
<text x="88.9" y="89.9">330R</text>
<text x="88.9" y="87.8">R113</text>
<text x="99.9" y="88.5">10n</text>
<text x="99.9" y="86.6">C95</text>
<text x="124.4" y="86.4">K1</text>
<text x="48.9" y="94.6">GND</text>
<text x="66.6" y="94.6">GND</text>
<text x="111.1" y="90.8">JP5</text>
<text x="35.5" y="113.1">+5V</text>
<text x="61.4" y="124.5">WP934MD/2LID</text>
<text x="61.4" y="122.3">LED1-BTM</text>
<text x="23.7" y="130.9">BAS316</text>
<text x="28.2" y="128.6">D21</text>
<text x="46.3" y="128.3">K1</text>
<text x="60.9" y="136.3">470R</text>
<text x="60.9" y="134.1">R114</text>
<text x="30" y="148.6">2N7002</text>
<text x="34" y="146.1">Q23</text>
<text x="50.8" y="154.4">R115</text>
<text x="50.8" y="156.6">100K</text>
<text x="44.4" y="165.7">GND</text>
</g>
<g font-size="2.1" fill="#808080">
<text x="116.5" y="34.6">3</text>
<text x="122.8" y="32.1" transform="rotate(-90 122.8 32.1)">2</text>
<text x="122.8" y="39" transform="rotate(-90 122.8 39)">4</text>
<text x="122.8" y="82.9" transform="rotate(-90 122.8 82.9)">5</text>
<text x="116.5" y="85.4">6</text>
<text x="122.8" y="89.8" transform="rotate(-90 122.8 89.8)">7</text>
<text x="41.5" y="126" transform="rotate(-90 41.5 126)">1</text>
<text x="41.5" y="133" transform="rotate(-90 41.5 133)">8</text>
</g>
<g font-size="2" fill="#f0f">
<text x="215.8" y="108">2 OUTC+</text>
<text x="199.7" y="108.1">OUTC+ 1</text>
<text x="199.7" y="113.2">OUTC+ 5</text>
<text x="199.7" y="110.7">OUTC+ 3</text>
<text x="215.8" y="113.1">6 POST_OUT+ (fused)</text>
<text x="215.8" y="110.5">4 OUTC+</text>
<text x="187.7" y="115.7">POST_OUT+ (fused) 7</text>
<text x="187.7" y="118.3">POST_OUT+ (fused) 9</text>
<text x="215.8" y="118.1">10 POST_OUT+ (fused)</text>
<text x="215.8" y="115.6">8 POST_OUT+ (fused)</text>
<text x="194" y="125.9">POST_OUT- 15</text>
<text x="194" y="123.4">POST_OUT- 13</text>
<text x="194.2" y="120.8">POST_OUT- 11</text>
<text x="215.8" y="125.7">16 OUTC-</text>
<text x="215.8" y="120.7">12 POST_OUT-</text>
<text x="215.8" y="123.2">14 POST_OUT-</text>
<text x="199.1" y="131">OUTC- 19</text>
<text x="199.1" y="128.4">OUTC- 17</text>
<text x="215.8" y="130.8">20 OUTC-</text>
<text x="215.8" y="128.3">18 OUTC-</text>
</g>
<text font-size="2" fill="#808080" x="46.3" y="131.1">G6K-2F-5DC</text>
<text font-size="1.8" fill="#800080" x="163.8" y="21.6">Use 8A high Breaking capacity fuse e.g. ESKA 522.726</text>
<g font-size="1.8" fill="#008080">
<text x="210.8" y="22.9">POST_OUT+/3.4A</text>
<text x="24.7" y="25.4">SENSE_PROT/4.2A</text>
<text x="210.3" y="28">OUTF+/5.4A</text>
<text x="226.3" y="47">OUTC+</text>
<text x="114.3" y="53.4">SENSE+/3.4B</text>
<text x="114.3" y="68.6">SENSE-/3.4B</text>
<text x="25.4" y="73.7">SENSE_ERR/4.2A</text>
<text x="226.7" y="77.5">OUTC-</text>
<text x="193" y="94">POST_OUT-/3.4C</text>
<text x="53.3" y="149.9">RSENSE/4.2A</text>
</g>
<g font-size="1.8" fill="#808080">
<text x="73.3" y="42.6">MMBT5401</text>
<text x="238.1" y="48.9">FCR7350R</text>
<text x="148.3" y="70.5" transform="rotate(-90 148.3 70.5)">SK10100D1-DIO</text>
<text x="142" y="73.6" transform="rotate(-90 142 73.6)">HHXC630ARA220MHA0G</text>
<text x="238.1" y="76.9">FCR7350B</text>
<text x="68.3" y="82.6">MMBT5551</text>
</g>
<g font-size="1.8" fill="#800000">
<text x="137.8" y="52.3" transform="rotate(-90 137.8 52.3)">+</text>
<text x="198.8" y="62.5" transform="rotate(-90 198.8 62.5)">+</text>
<text x="19" y="188.6">Licensed under the TAPR Open Hardware License (www.tapr.org/OHL)</text>
<text x="19" y="190.5">More info at http://www.envox.hr/eez</text>
<text x="19" y="192.4">Repository: https://github.com/eez-open</text>
</g>
</svg>
